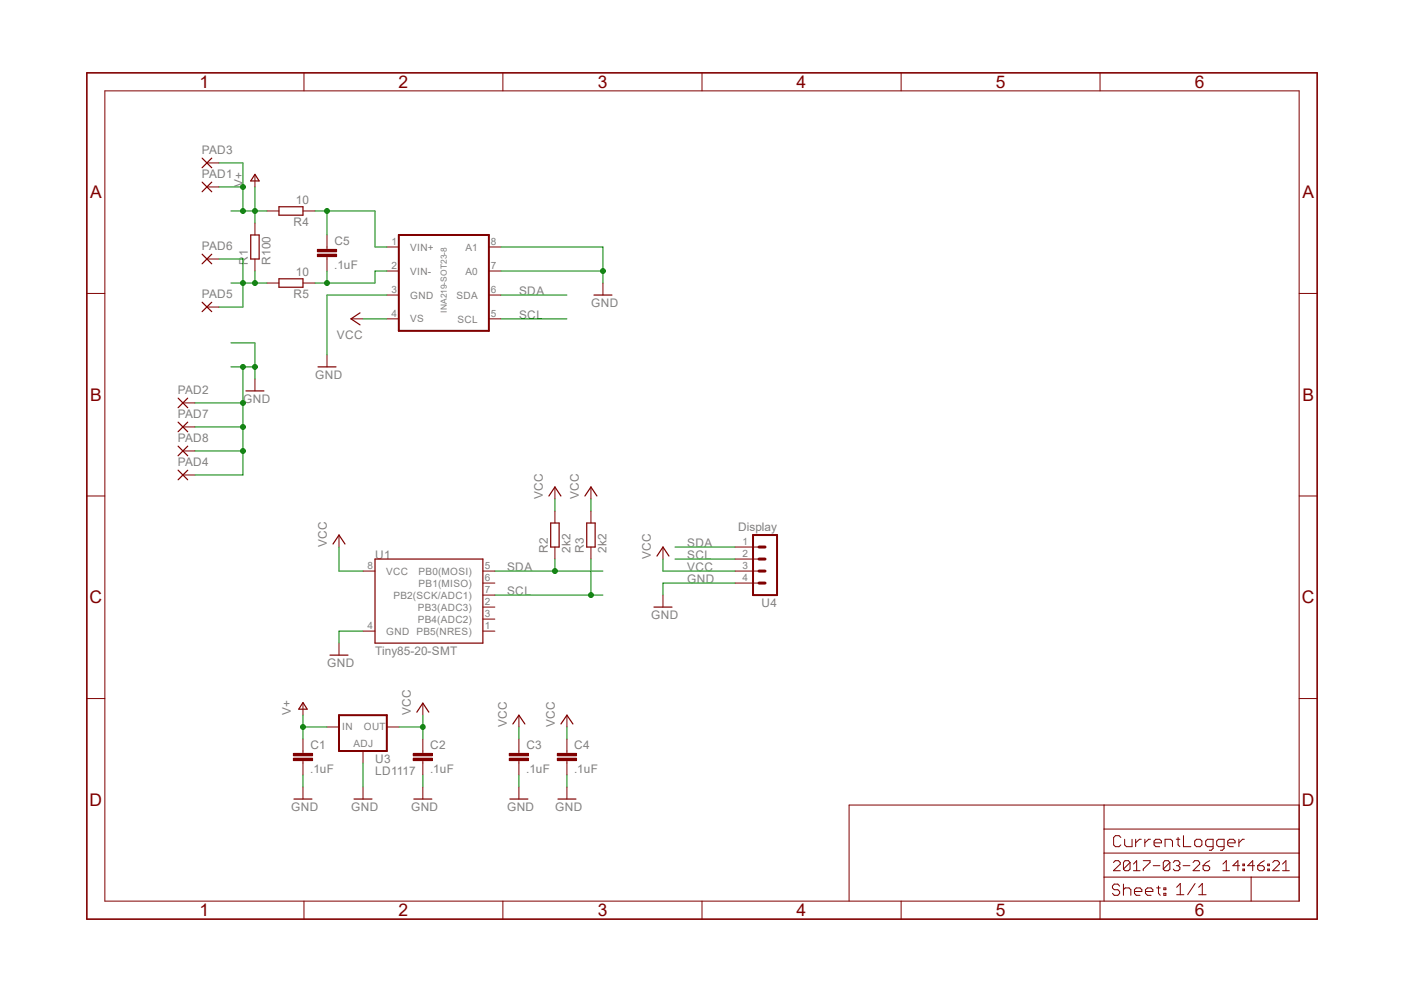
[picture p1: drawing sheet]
<svg xmlns="http://www.w3.org/2000/svg" width="297mm" height="210mm" viewBox="0 0 297 210" stroke-linecap="round" stroke-linejoin="round" font-family="sans-serif">
<g fill="none" stroke="#800000" stroke-width=".21">
<path d="M22.2 19.2h252.6v171.4h-252.6zM64.3 15.4v3.8M106.4 15.4v3.8M148.5 15.4v3.8M190.6 15.4v3.8M232.7 15.4v3.8M18.4 62.1h3.8M69.2 75.1v2.5M74.3 67.4h2.5M274.8 62.1h3.8M18.4 104.9h3.8M274.8 104.9h3.8"/>
<path d="M76.8 120.8h2.5M76.8 133.5h2.5M102.2 120.8h2.5M102.2 123.3h2.5M102.2 133.5h2.5M102.2 125.9h2.5M102.2 128.4h2.5M102.2 130.9h2.5M18.4 147.7h3.8M64.1 158.8v.5M69.2 153.8h2.5M76.8 158.8v2.6"/>
<path d="M81.8 153.8h2.6M274.8 147.7h3.8M64.1 160.9v.5M233.6 170.3v20.3M233.6 175.3h41.2M237.1 177.1l-.4-.4h-.7l-.4 .4v1.6l.4 .4h.7l.4-.4M237.9 177.5v1.2l.4 .4h1.2v-1.6M240.2 177.5v1.6M241.4 177.5h-.4l-.8 .8M242.2 177.5v1.6M243.4 177.5h-.4l-.8 .8M244.1 178.3h1.6v-.4l-.4-.4h-.8l-.4 .4v.8l.4 .4h.8"/>
<path d="M246.5 179.1v-1.6h1.1l.4 .4v1.2M248.8 177.5h.8M249.2 177.1v1.6l.4 .4M250.4 176.7v2.4h1.5M252.7 177.9l.4-.4h.8l.4 .4v.8l-.4 .4h-.8l-.4-.4zM256.6 179.1h-1.2l-.3-.4v-.8l.3-.4h1.2v2l-.4 .3h-.4M259 179.1h-1.2l-.4-.4v-.8l.4-.4h1.2v2l-.4 .3h-.4M259.7 178.3h1.6v-.4l-.4-.4h-.8l-.4 .4v.8l.4 .4h.8M262.1 177.5v1.6M263.2 177.5h-.4l-.7 .8M274.8 170.3h-95.2v20.3M64.3 190.6v3.8"/>
<path d="M106.4 190.6v3.8M148.5 190.6v3.8M190.6 190.6v3.8M232.7 190.6v3.8M233.6 185.5h41.2M233.6 180.4h41.2M235.5 182.4l.4-.4h.7l.4 .4v.4l-1.5 1.3h1.5M236.9 187.4l-.4-.4h-.8l-.4 .4v.4l.4 .4h.8l.4 .4v.3l-.4 .5h-.8l-.4-.5M237.7 187v2.4M237.7 188.2l.3-.4h.8l.4 .4v1.2M239.1 182.4v1.4l-.4 .3h-.7l-.3-.3M239.1 182.4l-.4-.4h-.7l-.3 .4v1.4"/>
<path d="M239.1 182.4l-1.4 1.4M239.8 184.1h1.4M239.8 182.8l.7-.8v2.1M240 188.6h1.6v-.4l-.4-.4h-.8l-.4 .4v.7l.4 .5h.8M241.9 182h1.4v.4l-1.4 1.4v.3M242.3 188.6h1.6v-.4l-.4-.4h-.8l-.4 .4v.7l.4 .5h.8M244 183.1h1.4M244.7 187.8h.7M245.1 187.4v1.5l.3 .5M246.2 187.8h.4v.4h-.4zM246.2 188.9h.4v.5h-.4zM247.5 182.4v1.4l-.4 .3h-.7l-.3-.3"/>
<path d="M247.5 182.4l-.4-.4h-.7l-.3 .4v1.4M247.5 182.4l-1.4 1.4M248.2 182.4l.3-.4h.8l.3 .4v.4l-.3 .3M248.9 183.1h.4M248.9 187.7l.8-.8v2.3M248.9 189.2h1.5M249.3 183.1l.3 .3v.4l-.3 .3h-.8l-.3-.3M250.3 183.1h1.4M252.4 182.4l.3-.4h.7l.4 .4v.4l-1.4 1.3h1.4M252.8 186.9l-1.6 2.3M253.6 189.2h1.5M253.6 187.7l.7-.8v2.3"/>
<path d="M254.5 183.1h1.1l.3 .3v.4l-.3 .3h-.8l-.3-.3zM255.9 182l-.7 .4-.7 .7M258.7 184.1h1.4M258.7 182.8l.7-.8v2.1M262.2 183.1h-1.4l1.1-1.1v2.1M262.9 183.8h.4v.3h-.4zM262.9 182.8h.4v.3h-.4zM264.7 185.5v5.1M265.4 183.1h-1.5l1.1-1.1v2.1M266.1 183.1h1l.4 .3v.4l-.4 .3h-.7l-.3-.3zM267.5 182l-1.4 1.1M268.2 183.8h.3v.3h-.3z"/>
<path d="M268.2 182.8h.3v.3h-.3zM269.2 182.4l.4-.4h.7l.3 .4v.4l-1.4 1.3h1.4M271.3 184.1h1.5M271.3 182.8l.7-.8v2.1"/>
</g>
<path d="M18.4 15.4h260.2v179h-260.2z" fill="none" stroke="#800000" stroke-width=".34"/>
<path d="M67.3 77.6h3.8M76.2 66.2l-1.9 1.2 1.9 1.3M79.3 118.2h22.9v17.8h-22.9z" fill="none" stroke="#800000" stroke-width=".25"/>
<path d="M71.7 151.3h10.1v7.5h-10.1z" fill="none" stroke="#800000" stroke-width=".42"/>
<path d="M62.1 160.4h4v.5h-4z" fill-rule="evenodd" fill="#800000"/>
<path d="M62.1 160.4h4v.5h-4z" fill="none" stroke="#800000" stroke-width=".21"/>
<path d="M62.1 159.3h4v.6h-4z" fill-rule="evenodd" fill="#800000"/>
<g fill="none" stroke="#800000" stroke-width=".21">
<path d="M53.9 37v2.5M53.9 47.2v2.5M53.9 54.8v2.5M71.7 113.2v2.5M117.4 103v2.5M117.4 108.1v2.5M117.4 115.7v2.5M125 103v2.5M125 108.1v2.5M125 115.7v2.5M140.3 115.7v2.5M155.5 115.7h5.1"/>
<path d="M155.5 118.2h5.1M71.7 136v2.6M140.3 125.9v2.5M155.5 120.8h5.1M155.5 123.3h5.1M62.1 159.3h4v.6h-4zM64.1 156.3v2.5M89.5 158.8v.5M64.1 161.4v2.5M89.5 160.9v.5"/>
</g>
<path d="M53.9 36.9l.9 1.4h-1.8zM53 49.7h1.8v5.1h-1.8zM70.4 115.1l1.3-1.9 1.3 1.9M116.1 104.9l1.3-1.9 1.3 1.9M116.5 110.6h1.8v5.1h-1.8zM123.7 104.9l1.3-1.9 1.3 1.9M124.1 110.6h1.8v5.1h-1.8zM139 117.6l1.3-1.9 1.2 1.9M69.8 138.6h3.8M138.3 128.4h3.9" fill="none" stroke="#800000" stroke-width=".25"/>
<path d="M159.3 113.2h5.1v12.7h-5.1z" fill="none" stroke="#800000" stroke-width=".42"/>
<path d="M160.6 118.2h1.2M160.6 115.7h1.2M160.6 120.8h1.2M160.6 123.3h1.2" fill="none" stroke="#800000" stroke-width=".64"/>
<path d="M87.4 160.4h4.1v.5h-4.1z" fill-rule="evenodd" fill="#800000"/>
<path d="M87.4 160.4h4.1v.5h-4.1z" fill="none" stroke="#800000" stroke-width=".21"/>
<path d="M87.4 159.3h4.1v.6h-4.1z" fill-rule="evenodd" fill="#800000"/>
<path d="M87.4 159.3h4.1v.6h-4.1zM89.5 156.3v2.5M109.8 158.8v.5M89.5 161.4v2.5M109.8 160.9v.5" fill="none" stroke="#800000" stroke-width=".21"/>
<path d="M107.7 160.4h4.1v.5h-4.1z" fill-rule="evenodd" fill="#800000"/>
<path d="M107.7 160.4h4.1v.5h-4.1z" fill="none" stroke="#800000" stroke-width=".21"/>
<path d="M107.7 159.3h4.1v.6h-4.1z" fill-rule="evenodd" fill="#800000"/>
<path d="M107.7 159.3h4.1v.6h-4.1zM109.8 156.3v2.5M119.9 158.8v.5M109.8 161.4v2.5M119.9 160.9v.5" fill="none" stroke="#800000" stroke-width=".21"/>
<path d="M117.9 160.4h4.1v.5h-4.1z" fill-rule="evenodd" fill="#800000"/>
<path d="M117.9 160.4h4.1v.5h-4.1z" fill="none" stroke="#800000" stroke-width=".21"/>
<path d="M117.9 159.3h4.1v.6h-4.1z" fill-rule="evenodd" fill="#800000"/>
<g fill="none" stroke="#800000" stroke-width=".21">
<path d="M69.2 52.2v.5M69.2 54.3v.5M81.8 52.2h2.6M81.8 57.3h2.6M103.4 52.2h2.6M103.4 57.3h2.6M81.8 62.4h2.6M81.8 67.4h2.6M103.4 62.4h2.6M103.4 67.4h2.6M64.1 148.7v2.6M89.5 148.7v2.6"/>
<path d="M109.8 151.3v2.5M117.9 159.3h4.1v.6h-4.1zM119.9 151.3v2.5M119.9 156.3v2.5M64.1 166.5v2.5M76.8 166.5v2.5M89.5 166.5v2.5M109.8 166.5v2.5M119.9 161.4v2.5M119.9 166.5v2.5"/>
</g>
<path d="M64.1 148.6l.9 1.4h-1.8zM88.2 150.6l1.3-1.9 1.2 1.9M108.5 153.1l1.3-1.8 1.2 1.8M118.7 153.1l1.2-1.8 1.3 1.8M62.2 169h3.8M74.9 169h3.8M87.5 169h3.9M107.9 169h3.8M118 169h3.8" fill="none" stroke="#800000" stroke-width=".25"/>
<path d="M84.4 49.7h19v20.3h-19z" fill="none" stroke="#800000" stroke-width=".42"/>
<path d="M67.1 53.8h4.1v.5h-4.1z" fill-rule="evenodd" fill="#800000"/>
<path d="M67.1 53.8h4.1v.5h-4.1z" fill="none" stroke="#800000" stroke-width=".21"/>
<path d="M67.1 52.7h4.1v.6h-4.1z" fill-rule="evenodd" fill="#800000"/>
<g fill="none" stroke="#800000" stroke-width=".21">
<path d="M43.8 39.5h2.5M43.8 34.5h2.5M43.8 54.8h2.5M56.5 44.6h2.5M56.5 59.9h2.5M64.1 44.6h2.5M64.1 59.9h2.5M67.1 52.7h4.1v.6h-4.1zM69.2 49.7v2.5M69.2 54.8v2.5M127.6 59.9v2.5M43.8 64.9h2.5"/>
<path d="M38.7 85.2h2.5M38.7 90.3h2.5M38.7 95.4h2.5M53.9 80.1v2.6M38.7 100.5h2.5"/>
</g>
<g fill="none" stroke="#800000" stroke-width=".25">
<path d="M42.8 38.5l2 2.1M42.8 33.4l2 2.1M44.8 38.5l-2 2.1M44.8 33.4l-2 2.1M42.8 53.8l2 2M44.8 53.8l-2 2M59 43.7h5.1v1.8h-5.1zM59 59h5.1v1.7h-5.1zM42.8 63.9l2 2M44.8 63.9l-2 2M125.6 62.4h3.9M37.7 84.2l2 2"/>
<path d="M37.7 99.4l2 2.1M37.7 89.3l2 2M37.7 94.4l2 2M39.7 84.2l-2 2M39.7 99.4l-2 2.1M39.7 89.3l-2 2M39.7 94.4l-2 2M52 82.7h3.8"/>
</g>
<path d="M117.4 118.2v2.6M142.8 115.7h12.7M104.7 120.8h22.9" fill="none" stroke="#008000" stroke-width=".21"/>
<circle cx="117.4" cy="120.8" r=".51" fill="#008000"/>
<g fill="none" stroke="#008000" stroke-width=".21">
<path d="M106 62.4h13.9M125 118.2v7.7M142.8 118.2h12.7M104.7 125.9h22.9"/>
<circle cx="117.4" cy="120.8" r=".51"/>
</g>
<circle cx="125" cy="125.9" r=".51" fill="#008000"/>
<g fill="none" stroke="#008000" stroke-width=".21">
<path d="M106 67.4h13.9M71.7 115.7v5.1h5.1M117.4 105.5v2.6M125 105.5v2.6M140.3 118.2v2.6h15.2M84.4 153.8h5.1M89.5 151.3v5M109.8 153.8v2.5M119.9 153.8v2.5"/>
<circle cx="125" cy="125.9" r=".51"/>
</g>
<circle cx="89.4" cy="153.8" r=".51" fill="#008000"/>
<g fill="none" stroke="#008000" stroke-width=".21">
<path d="M48.9 77.6h5M48.9 72.5h5v7.6M76.8 67.4h5M81.8 62.4h-12.6v12.7M76.8 133.5h-5.1v2.5M155.5 123.3h-15.2v2.6M64.1 163.9v2.6M76.8 161.4v5.1M89.5 163.9v2.6M109.8 163.9v2.6M119.9 163.9v2.6"/>
<circle cx="89.4" cy="153.8" r=".51"/>
</g>
<circle cx="53.9" cy="77.6" r=".51" fill="#008000"/>
<g fill="none" stroke="#008000" stroke-width=".21">
<path d="M51.4 77.6v7.6h-10.2"/>
<circle cx="53.9" cy="77.6" r=".51"/>
</g>
<circle cx="51.4" cy="77.6" r=".51" fill="#008000"/>
<g fill="none" stroke="#008000" stroke-width=".21">
<path d="M51.4 85.2v5.1h-10.2"/>
<circle cx="51.4" cy="77.6" r=".51"/>
</g>
<circle cx="51.4" cy="85.2" r=".51" fill="#008000"/>
<g fill="none" stroke="#008000" stroke-width=".21">
<path d="M51.4 90.3v5.1h-10.2"/>
<circle cx="51.4" cy="85.2" r=".51"/>
</g>
<circle cx="51.4" cy="90.3" r=".51" fill="#008000"/>
<g fill="none" stroke="#008000" stroke-width=".21">
<path d="M51.4 95.4v5.1h-10.2"/>
<circle cx="51.4" cy="90.3" r=".51"/>
</g>
<circle cx="51.4" cy="95.4" r=".51" fill="#008000"/>
<g fill="none" stroke="#008000" stroke-width=".21">
<path d="M106 52.2h21.6v7.7"/>
<circle cx="51.4" cy="95.4" r=".51"/>
</g>
<circle cx="127.5" cy="57.3" r=".51" fill="#008000"/>
<g fill="none" stroke="#008000" stroke-width=".21">
<path d="M106 57.3h21.6M64.1 153.8h5.1M64.1 151.3v5"/>
<circle cx="127.5" cy="57.3" r=".51"/>
</g>
<circle cx="64.1" cy="153.8" r=".51" fill="#008000"/>
<g fill="none" stroke="#008000" stroke-width=".21">
<path d="M53.9 39.5v7.7M48.9 44.6h5"/>
<circle cx="64.1" cy="153.8" r=".51"/>
</g>
<circle cx="53.9" cy="44.6" r=".51" fill="#008000"/>
<g fill="none" stroke="#008000" stroke-width=".21">
<path d="M46.3 39.5h5.1v5.1M53.9 44.6h2.6"/>
<circle cx="53.9" cy="44.6" r=".51"/>
</g>
<circle cx="51.4" cy="44.6" r=".51" fill="#008000"/>
<g fill="none" stroke="#008000" stroke-width=".21">
<path d="M46.3 34.5h5.1v5"/>
<circle cx="51.4" cy="44.6" r=".51"/>
</g>
<circle cx="51.4" cy="39.5" r=".51" fill="#008000"/>
<g fill="none" stroke="#008000" stroke-width=".21">
<path d="M48.9 59.9h7.6M53.9 57.3v2.6"/>
<circle cx="51.4" cy="39.5" r=".51"/>
</g>
<circle cx="53.9" cy="59.9" r=".51" fill="#008000"/>
<g fill="none" stroke="#008000" stroke-width=".21">
<path d="M51.4 59.9v5h-5.1"/>
<circle cx="53.9" cy="59.9" r=".51"/>
</g>
<circle cx="51.4" cy="59.9" r=".51" fill="#008000"/>
<g fill="none" stroke="#008000" stroke-width=".21">
<path d="M46.3 54.8h5.1v5.1M66.6 44.6h12.7v7.6h2.5M69.2 44.6v5.1"/>
<circle cx="51.4" cy="59.9" r=".51"/>
</g>
<circle cx="69.2" cy="44.6" r=".51" fill="#008000"/>
<g fill="none" stroke="#008000" stroke-width=".21">
<path d="M69.2 57.3v2.6M79.3 57.3v2.6h-12.7"/>
<circle cx="69.2" cy="44.6" r=".51"/>
</g>
<circle cx="69.2" cy="59.9" r=".51" fill="#008000"/>
<g fill="none" stroke="#008000" stroke-width=".21">
<path d="M79.3 57.3h2.5"/>
<circle cx="69.2" cy="59.9" r=".51"/>
</g>
<g font-size="3.7" fill="#800000">
<text x="42.2" y="18.6">1</text>
<text x="84.3" y="18.6">2</text>
<text x="126.4" y="18.6">3</text>
<text x="168.5" y="18.6">4</text>
<text x="210.6" y="18.6">5</text>
<text x="252.8" y="18.6">6</text>
<text x="19.1" y="42">A</text>
<text x="275.5" y="42">A</text>
<text x="19.1" y="84.8">B</text>
<text x="275.5" y="84.8">B</text>
<text x="19" y="127.6">C</text>
<text x="275.4" y="127.6">C</text>
<text x="19" y="170.5">D</text>
<text x="275.4" y="170.5">D</text>
<text x="42.2" y="193.8">1</text>
<text x="84.3" y="193.8">2</text>
<text x="126.4" y="193.8">3</text>
<text x="168.5" y="193.8">4</text>
<text x="210.6" y="193.8">5</text>
<text x="252.8" y="193.8">6</text>
</g>
<g font-size="2.5" fill="#808080">
<text x="42.7" y="32.6">PAD3</text>
<text x="42.7" y="37.7">PAD1</text>
<text x="51.4" y="39.5" transform="rotate(-90 51.4 39.5)">V+</text>
<text x="62.1" y="47.9">R4</text>
<text x="62.6" y="43.1">10</text>
<text x="42.7" y="52.9">PAD6</text>
<text x="70.7" y="51.9">C5</text>
<text x="52.4" y="56" transform="rotate(-90 52.4 56)">R1</text>
<text x="57.2" y="56" transform="rotate(-90 57.2 56)">R100</text>
<text x="62.6" y="58.3">10</text>
<text x="70.7" y="56.9">.1uF</text>
<text x="42.7" y="63.1">PAD5</text>
<text x="62.1" y="63.1">R5</text>
<text x="109.8" y="62.4">SDA</text>
<text x="125.1" y="64.9">GND</text>
<text x="71.3" y="71.8">VCC</text>
<text x="109.8" y="67.5">SCL</text>
<text x="37.6" y="83.4">PAD2</text>
<text x="66.7" y="80.1">GND</text>
<text x="37.6" y="88.4">PAD7</text>
<text x="51.4" y="85.2">GND</text>
<text x="37.6" y="93.5">PAD8</text>
<text x="37.6" y="98.6">PAD4</text>
<text x="114.9" y="105.5" transform="rotate(-90 114.9 105.5)">VCC</text>
<text x="122.5" y="105.5" transform="rotate(-90 122.5 105.5)">VCC</text>
<text x="156.1" y="112.4">Display</text>
<text x="69.2" y="115.7" transform="rotate(-90 69.2 115.7)">VCC</text>
<text x="79.4" y="118.2">U1</text>
<text x="115.9" y="116.9" transform="rotate(-90 115.9 116.9)">R2</text>
<text x="120.7" y="117" transform="rotate(-90 120.7 117)">2k2</text>
<text x="123.5" y="116.9" transform="rotate(-90 123.5 116.9)">R3</text>
<text x="128.3" y="117" transform="rotate(-90 128.3 117)">2k2</text>
<text x="137.7" y="118.2" transform="rotate(-90 137.7 118.2)">VCC</text>
<text x="145.4" y="115.7">SDA</text>
<text x="145.4" y="118.2">SCL</text>
<text x="107.3" y="120.8">SDA</text>
<text x="107.3" y="125.9">SCL</text>
<text x="145.4" y="120.8">VCC</text>
<text x="145.4" y="123.3">GND</text>
<text x="137.8" y="130.9">GND</text>
<text x="161.1" y="128.4">U4</text>
<text x="69.2" y="141.1">GND</text>
<text x="79.4" y="138.6">Tiny85-20-SMT</text>
<text x="61.6" y="151.2" transform="rotate(-90 61.6 151.2)">V+</text>
<text x="86.9" y="151.2" transform="rotate(-90 86.9 151.2)">VCC</text>
<text x="107.2" y="153.8" transform="rotate(-90 107.2 153.8)">VCC</text>
<text x="117.4" y="153.8" transform="rotate(-90 117.4 153.8)">VCC</text>
<text x="65.7" y="158.5">C1</text>
<text x="79.4" y="161.4">U3</text>
<text x="91" y="158.5">C2</text>
<text x="111.4" y="158.5">C3</text>
<text x="121.5" y="158.5">C4</text>
<text x="65.6" y="163.5">.1uF</text>
<text x="79.4" y="163.9">LD1117</text>
<text x="91" y="163.5">.1uF</text>
<text x="111.3" y="163.5">.1uF</text>
<text x="121.4" y="163.5">.1uF</text>
<text x="61.6" y="171.5">GND</text>
<text x="74.3" y="171.5">GND</text>
<text x="86.9" y="171.5">GND</text>
<text x="107.3" y="171.5">GND</text>
<text x="117.4" y="171.5">GND</text>
</g>
<g font-size="2.1" fill="#808080">
<text x="82.8" y="51.9">1</text>
<text x="86.8" y="53">VIN+</text>
<text x="98.5" y="53">A1</text>
<text x="103.8" y="51.9">8</text>
<text x="82.8" y="56.9">2</text>
<text x="86.8" y="58.1">VIN-</text>
<text x="98.5" y="58.1">A0</text>
<text x="103.8" y="56.9">7</text>
<text x="82.8" y="62">3</text>
<text x="86.8" y="63.2">GND</text>
<text x="96.6" y="63.2">SDA</text>
<text x="103.8" y="62">6</text>
<text x="82.8" y="67.1">4</text>
<text x="86.8" y="68.2">VS</text>
<text x="96.8" y="68.2">SCL</text>
<text x="103.8" y="67.1">5</text>
<text x="157.1" y="115.4">1</text>
<text x="157.1" y="117.9">2</text>
<text x="77.8" y="120.4">8</text>
<text x="81.7" y="121.5">VCC</text>
<text x="88.6" y="124.1">PB1(MISO)</text>
<text x="88.6" y="121.5">PB0(MOSI)</text>
<text x="102.5" y="122.9">6</text>
<text x="102.5" y="120.4">5</text>
<text x="102.5" y="125.5">7</text>
<text x="157.1" y="120.4">3</text>
<text x="157.1" y="122.9">4</text>
<text x="83.2" y="126.6">PB2(SCK/ADC1)</text>
<text x="88.4" y="129.2">PB3(ADC3)</text>
<text x="88.4" y="131.7">PB4(ADC2)</text>
<text x="102.5" y="128">2</text>
<text x="102.5" y="130.6">3</text>
<text x="77.8" y="133.1">4</text>
<text x="81.7" y="134.2">GND</text>
<text x="88.1" y="134.2">PB5(NRES)</text>
<text x="102.5" y="133.1">1</text>
<text x="72.4" y="154.4">IN</text>
<text x="77" y="154.4">OUT</text>
<text x="74.8" y="158.1">ADJ</text>
</g>
<text font-size="1.8" fill="#808080" x="94.5" y="66.2" transform="rotate(-90 94.5 66.2)">INA219-SOT23-8</text>
</svg>
